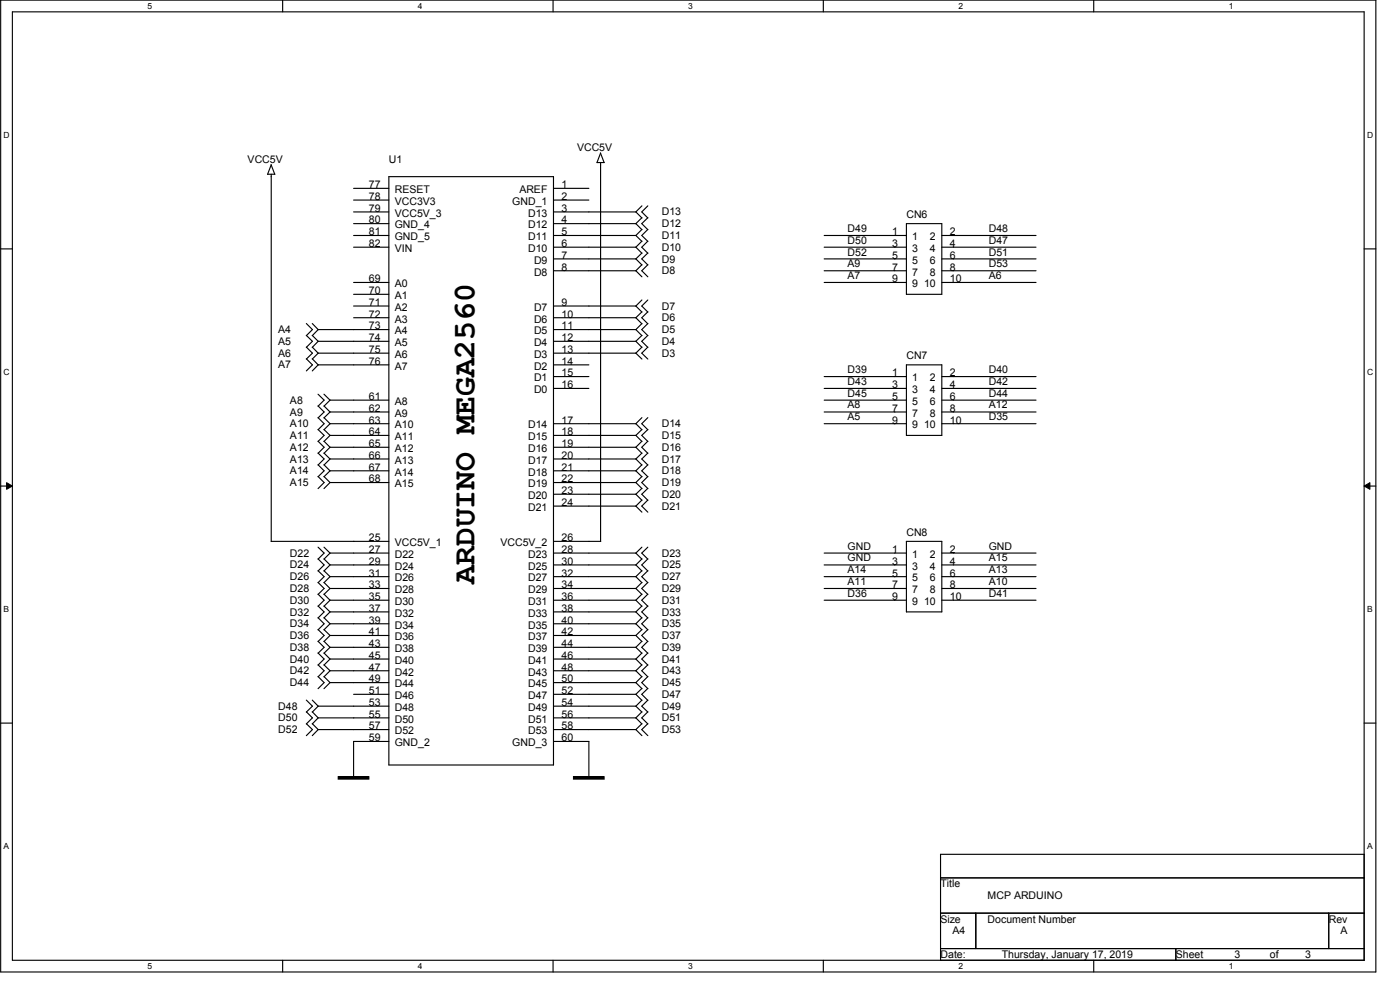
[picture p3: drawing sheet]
<svg xmlns="http://www.w3.org/2000/svg" width="420mm" height="297mm" viewBox="0 0 420 297" stroke-linecap="round" stroke-linejoin="round" font-family="sans-serif">
<path d="M.2 0h412.7v291.6h-412.7zM3.7 3.6h405.7v284.5h-405.7z" fill="none" stroke="#000" stroke-width=".34"/>
<g fill="#fff">
<path d="M44.3 .4h1.4v2.9h-1.4z"/>
<path d="M44.3 288.5h1.4v2.8h-1.4z"/>
</g>
<path d="M84.8 0v3.6M84.8 288.1v3.5" fill="none" stroke="#000" stroke-width=".34"/>
<g fill="#fff">
<path d="M125.4 .4h1.4v2.9h-1.4z"/>
<path d="M125.4 288.5h1.4v2.8h-1.4z"/>
</g>
<path d="M166 0v3.6M166 288.1v3.5" fill="none" stroke="#000" stroke-width=".34"/>
<g fill="#fff">
<path d="M206.5 .4h1.4v2.9h-1.4z"/>
<path d="M206.5 288.5h1.4v2.8h-1.4z"/>
</g>
<path d="M247.1 0v3.6M247.1 288.1v3.5" fill="none" stroke="#000" stroke-width=".34"/>
<g fill="#fff">
<path d="M287.6 .4h1.4v2.9h-1.4z"/>
<path d="M287.6 288.5h1.4v2.8h-1.4z"/>
</g>
<path d="M328.2 0v3.6M328.2 288.1v3.5" fill="none" stroke="#000" stroke-width=".34"/>
<g fill="#fff">
<path d="M368.8 .4h1.4v2.9h-1.4z"/>
<path d="M368.8 288.5h1.4v2.8h-1.4z"/>
<path d="M1.1 39.1h1.8v2.9h-1.8z"/>
<path d="M410.3 39.1h1.8v2.9h-1.8z"/>
<path d="M1.1 110.2h1.8v2.9h-1.8z"/>
<path d="M410.3 110.2h1.8v2.9h-1.8z"/>
</g>
<path d="M.2 74.7h3.5M409.4 74.7h3.5" fill="none" stroke="#000" stroke-width=".34"/>
<g fill="#fff">
<path d="M1.1 181.4h1.7v2.8h-1.7z"/>
<path d="M410.3 181.4h1.7v2.8h-1.7z"/>
</g>
<path d="M.2 145.8h3.5M409.4 145.8h3.5" fill="none" stroke="#000" stroke-width=".34"/>
<path d="M2 144.8l1.7 1-1.7 1zM409.4 145.8l1.7-1v2z" fill="#000"/>
<path d="M2 144.8l1.7 1-1.7 1zM409.4 145.8l1.7-1v2z" fill="none" stroke="#000" stroke-width=".3"/>
<g fill="#fff">
<path d="M1 252.5h1.8v2.9h-1.8z"/>
<path d="M410.2 252.5h1.8v2.9h-1.8z"/>
</g>
<g fill="none" stroke="#000" stroke-width=".34">
<path d="M80.3 52.3h2.2M81.4 49.4l1.1 2.9M81.4 52.3v110.2M81.4 49.4l-1.1 2.9M106.1 56.5h10.6M116.7 53h49.4v176.5h-49.4zM166.1 56.5h10.6M179.2 48.8h2.1M180.2 48.8v113.7M181.3 48.8l-1.1-2.9-1.1 2.9M106.1 67.1h10.6M106.1 70.7h10.6"/>
<path d="M106.1 74.2h10.6M106.1 60h10.6M106.1 63.6h10.6M166.1 67.1h24.8M166.1 70.7h24.8M166.1 74.2h24.8M166.1 77.7h24.8M166.1 60h10.6M166.1 63.6h24.8M192.6 79.4l-1.8 1.8 1.8 1.9M192.6 75.9l-1.8 1.8 1.8 1.8M192.6 72.3l-1.8 1.9 1.8 1.8"/>
<path d="M192.6 68.8l-1.8 1.9 1.8 1.7M192.6 65.3l-1.8 1.8 1.8 1.8M192.6 61.8l-1.8 1.8 1.8 1.8M194.4 75.9l-1.8 1.8 1.8 1.8M194.4 72.3l-1.8 1.9 1.8 1.8M194.4 68.8l-1.8 1.9 1.8 1.7M194.4 79.4l-1.8 1.8 1.8 1.9M194.4 65.3l-1.8 1.8 1.8 1.8M194.4 61.8l-1.8 1.8 1.8 1.8M247.3 70.7h24.7M247.3 74.2h24.7M247.3 77.7h24.7"/>
<path d="M272 67.1h10.6v21.2h-10.6zM282.6 70.7h28.3M282.6 74.2h28.3M282.6 77.7h28.3M91.9 97.1l1.9 1.8-1.9 1.8M93.7 97.1l1.8 1.8M95.5 98.9l-1.8 1.8M95.5 98.9h21.2M106.1 88.3h10.6M106.1 84.8h10.6M106.1 91.8h10.6M106.1 95.3h10.6"/>
<path d="M166.1 81.2h24.8M166.1 91.8h24.8M166.1 95.3h24.8M166.1 98.9h24.8M192.6 90l-1.8 1.8 1.8 1.8M192.6 97.1l-1.8 1.8 1.8 1.8M192.6 93.6l-1.8 1.7 1.8 1.9M194.4 97.1l-1.8 1.8 1.8 1.8M194.4 93.6l-1.8 1.7 1.8 1.9M194.4 90l-1.8 1.8 1.8 1.8M247.3 81.2h24.7M247.3 84.8h24.7"/>
<path d="M282.6 81.2h28.3M282.6 84.8h28.3M91.9 104.1l1.9 1.9-1.9 1.7M91.9 100.6l1.9 1.8-1.9 1.8M91.9 107.7l1.9 1.8-1.9 1.8M93.7 104.1l1.8 1.9M93.7 100.6l1.8 1.8M93.7 107.7l1.8 1.8M95.5 118.3l1.8 1.8-1.8 1.8M95.5 106l-1.8 1.7M95.5 102.4l-1.8 1.8M95.5 109.5l-1.8 1.8"/>
<path d="M95.5 109.5h21.2M95.5 102.4h21.2M95.5 106h21.2M97.2 118.3l1.8 1.8M166.1 109.5h10.6M166.1 113h10.6M166.1 116.5h10.6M166.1 102.4h24.8M166.1 106h24.8M192.6 100.6l-1.8 1.8 1.8 1.8M192.6 104.1l-1.8 1.9 1.8 1.7M194.4 100.6l-1.8 1.8 1.8 1.8"/>
<path d="M194.4 104.1l-1.8 1.9 1.8 1.7M247.3 113h24.7M247.3 116.5h24.7M272 109.5h10.6v21.1h-10.6zM282.6 113h28.3M282.6 116.5h28.3M95.5 121.8l1.8 1.8-1.8 1.8M95.5 125.3l1.8 1.8-1.8 1.8M95.5 128.9l1.8 1.7-1.8 1.9M95.5 132.4l1.8 1.8-1.8 1.8M95.5 135.9l1.8 1.8-1.8 1.8M95.5 139.4l1.8 1.9-1.8 1.7"/>
<path d="M97.2 121.8l1.8 1.8M97.2 125.3l1.8 1.8M97.2 128.9l1.8 1.7M97.2 132.4l1.8 1.8M97.2 135.9l1.8 1.8M97.2 139.4l1.8 1.9M99 120.1l-1.8 1.8M99 123.6l-1.8 1.8M99 127.1l-1.8 1.8M99 130.6l-1.8 1.9M99 134.2l-1.8 1.8M99 137.7l-1.8 1.8"/>
<path d="M99 130.6h17.7M99 120.1h17.7M99 123.6h17.7M99 127.1h17.7M99 134.2h17.7M99 137.7h17.7M166.1 130.6h24.8M166.1 127.1h24.8M166.1 134.2h24.8M166.1 137.7h24.8M192.6 125.3l-1.8 1.8 1.8 1.8M192.6 132.4l-1.8 1.8 1.8 1.8"/>
<path d="M192.6 128.9l-1.8 1.7 1.8 1.9M192.6 135.9l-1.8 1.8 1.8 1.8M192.6 139.4l-1.8 1.9 1.8 1.7M194.4 125.3l-1.8 1.8 1.8 1.8M194.4 132.4l-1.8 1.8 1.8 1.8M194.4 128.9l-1.8 1.7 1.8 1.9M194.4 135.9l-1.8 1.8 1.8 1.8M194.4 139.4l-1.8 1.9 1.8 1.7M247.3 120.1h24.7M247.3 123.6h24.7M247.3 127.1h24.7M282.6 120.1h28.3"/>
<path d="M282.6 123.6h28.3M282.6 127.1h28.3M95.5 143l1.8 1.8-1.8 1.8M97.2 143l1.8 1.8M99 141.3l-1.8 1.7M99 144.8l-1.8 1.8M99 141.3h17.7M99 144.8h17.7M166.1 141.3h24.8M166.1 144.8h24.8M166.1 148.3h24.8M166.1 151.8h24.8"/>
<path d="M192.6 146.5l-1.8 1.8 1.8 1.8M192.6 143l-1.8 1.8 1.8 1.8M192.6 150l-1.8 1.8 1.8 1.9M194.4 146.5l-1.8 1.8 1.8 1.8M194.4 143l-1.8 1.8 1.8 1.8M194.4 150l-1.8 1.8 1.8 1.9M81.4 162.4h35.3M95.5 178.3l1.8 1.8-1.8 1.8M95.5 171.2l1.8 1.8-1.8 1.8M95.5 174.8l1.8 1.8-1.8 1.8M95.5 167.7l1.8 1.8-1.8 1.8M95.5 164.2l1.8 1.7-1.8 1.9"/>
<path d="M97.2 178.3l1.8 1.8M97.2 171.2l1.8 1.8M97.2 174.8l1.8 1.8M97.2 167.7l1.8 1.8M97.2 164.2l1.8 1.7M99 173l-1.8 1.8M99 176.6l-1.8 1.8M99 169.5l-1.8 1.8M99 165.9l-1.8 1.9M99 165.9h17.7M99 169.5h17.7M99 173h17.7"/>
<path d="M99 176.6h17.7M166.1 162.4h14.2M166.1 165.9h24.8M166.1 169.5h24.8M166.1 173h24.8M166.1 176.6h24.8M192.6 178.3l-1.8 1.8 1.8 1.8M192.6 174.8l-1.8 1.8 1.8 1.8M192.6 171.2l-1.8 1.8 1.8 1.8M192.6 164.2l-1.8 1.7 1.8 1.9M192.6 167.7l-1.8 1.8 1.8 1.8M194.4 178.3l-1.8 1.8 1.8 1.8"/>
<path d="M194.4 174.8l-1.8 1.8 1.8 1.8M194.4 171.2l-1.8 1.8 1.8 1.8M194.4 164.2l-1.8 1.7 1.8 1.9M194.4 167.7l-1.8 1.8 1.8 1.8M247.3 165.9h24.7M247.3 169.5h24.7M247.3 173h24.7M247.3 176.6h24.7M272 162.4h10.6v21.2h-10.6zM282.6 165.9h28.3M282.6 169.5h28.3M282.6 173h28.3"/>
<path d="M282.6 176.6h28.3M95.5 192.4l1.8 1.8-1.8 1.8M95.5 188.9l1.8 1.8-1.8 1.8M95.5 181.8l1.8 1.8-1.8 1.8M95.5 185.3l1.8 1.9-1.8 1.8M95.5 195.9l1.8 1.8-1.8 1.9M95.5 199.5l1.8 1.8-1.8 1.8M97.2 192.4l1.8 1.8M97.2 188.9l1.8 1.8M97.2 181.8l1.8 1.8M97.2 185.3l1.8 1.9M97.2 195.9l1.8 1.8"/>
<path d="M97.2 199.5l1.8 1.8M99 180.1l-1.8 1.8M99 194.2l-1.8 1.8M99 197.7l-1.8 1.9M99 190.7l-1.8 1.8M99 183.6l-1.8 1.8M99 187.2l-1.8 1.8M99 187.2h17.7M99 194.2h17.7M99 197.7h17.7M99 183.6h17.7M99 180.1h17.7"/>
<path d="M99 190.7h17.7M166.1 187.2h24.8M166.1 194.2h24.8M166.1 197.7h24.8M166.1 183.6h24.8M166.1 180.1h24.8M166.1 190.7h24.8M192.6 188.9l-1.8 1.8 1.8 1.8M192.6 185.3l-1.8 1.9 1.8 1.8M192.6 181.8l-1.8 1.8 1.8 1.8M192.6 192.4l-1.8 1.8 1.8 1.8M192.6 195.9l-1.8 1.8 1.8 1.9"/>
<path d="M192.6 199.5l-1.8 1.8 1.8 1.8M194.4 188.9l-1.8 1.8 1.8 1.8M194.4 185.3l-1.8 1.9 1.8 1.8M194.4 181.8l-1.8 1.8 1.8 1.8M194.4 192.4l-1.8 1.8 1.8 1.8M194.4 195.9l-1.8 1.8 1.8 1.9M194.4 199.5l-1.8 1.8 1.8 1.8M247.3 180.1h24.7M282.6 180.1h28.3M.2 217h3.5M91.9 213.6l1.9 1.8-1.9 1.8M91.9 210.1l1.9 1.8-1.9 1.8"/>
<path d="M91.9 217.1l1.9 1.8-1.9 1.8M93.7 213.6l1.8 1.8M93.7 210.1l1.8 1.8M93.7 217.1l1.8 1.8M95.5 203l1.8 1.8-1.8 1.8M95.5 215.4l-1.8 1.8M95.5 211.9l-1.8 1.8M95.5 218.9l-1.8 1.8M95.5 211.9h21.2M95.5 218.9h21.2M95.5 215.4h21.2M97.2 203l1.8 1.8"/>
<path d="M99 201.3l-1.8 1.8M99 204.8l-1.8 1.8M99 204.8h17.7M99 201.3h17.7M106.1 208.3h10.6M166.1 204.8h24.8M166.1 211.9h24.8M166.1 218.9h24.8M166.1 201.3h24.8M166.1 208.3h24.8M166.1 215.4h24.8M192.6 206.5l-1.8 1.8 1.8 1.8"/>
<path d="M192.6 210.1l-1.8 1.8 1.8 1.8M192.6 213.6l-1.8 1.8 1.8 1.8M192.6 217.1l-1.8 1.8 1.8 1.8M192.6 203l-1.8 1.8 1.8 1.8M194.4 206.5l-1.8 1.8 1.8 1.8M194.4 210.1l-1.8 1.8 1.8 1.8M194.4 213.6l-1.8 1.8 1.8 1.8M194.4 217.1l-1.8 1.8 1.8 1.8M194.4 203l-1.8 1.8 1.8 1.8M409.4 217h3.5M101.5 233h9.2v.8h-9.2zM116.7 222.5h-10.6v10.6"/>
<path d="M166.1 222.5h10.6v10.6M172.1 233h9.2v.8h-9.2zM282.3 256.3h127.1v31.8h-127.1zM282.3 263.4h127.1M282.3 274h127.1M292.9 274v10.6M398.8 274v10.6M282.3 284.6h127.1M352.9 284.6v3.5"/>
</g>
<g fill="#000">
<path d="M101.5 233h9.2v.8h-9.2z" fill-rule="evenodd"/>
<path d="M172.1 233h9.2v.8h-9.2z" fill-rule="evenodd"/>
</g>
<text font-size="9.5" x="142.4" y="175.1" transform="rotate(-90 142.4 175.1)">ARDUINO MEGA2560</text>
<g font-size="3.2">
<text x="173.2" y="45.2">VCC5V</text>
<text x="74.3" y="48.8">VCC5V</text>
<text x="116.7" y="48.8">U1</text>
<text x="110.7" y="56.5">77</text>
<text x="110.7" y="60">78</text>
<text x="118.5" y="58">RESET</text>
<text x="155.9" y="58">AREF</text>
<text x="168.6" y="56.5">1</text>
<text x="168.6" y="60">2</text>
<text x="110.7" y="63.5">79</text>
<text x="118.5" y="61.5">VCC3V3</text>
<text x="118.5" y="65">VCC5V_3</text>
<text x="153.7" y="61.5">GND_1</text>
<text x="158.5" y="65">D13</text>
<text x="168.6" y="63.5">3</text>
<text x="198.6" y="64.6">D13</text>
<text x="272" y="65.4">CN6</text>
<text x="110.7" y="67.1">80</text>
<text x="110.7" y="70.6">81</text>
<text x="118.5" y="68.5">GND_4</text>
<text x="158.5" y="68.5">D12</text>
<text x="168.6" y="67.1">4</text>
<text x="168.6" y="70.6">5</text>
<text x="198.6" y="71.7">D11</text>
<text x="198.6" y="68.2">D12</text>
<text x="254.4" y="69.6">D49</text>
<text x="267.8" y="70.6">1</text>
<text x="285.1" y="70.6">2</text>
<text x="296.7" y="69.6">D48</text>
<text x="110.7" y="74.1">82</text>
<text x="118.5" y="72.1">GND_5</text>
<text x="118.5" y="75.6">VIN</text>
<text x="158.5" y="72.1">D11</text>
<text x="158.5" y="75.6">D10</text>
<text x="168.6" y="74.1">6</text>
<text x="168.6" y="77.6">7</text>
<text x="198.6" y="75.2">D10</text>
<text x="254.4" y="73.1">D50</text>
<text x="254.4" y="76.7">D52</text>
<text x="267.8" y="74.1">3</text>
<text x="267.8" y="77.6">5</text>
<text x="273.8" y="72.1">1</text>
<text x="273.8" y="75.6">3</text>
<text x="279.1" y="72.1">2</text>
<text x="279.1" y="75.6">4</text>
<text x="285.1" y="74.1">4</text>
<text x="285.1" y="77.6">6</text>
<text x="296.7" y="73.1">D47</text>
<text x="296.7" y="76.7">D51</text>
<text x="160.3" y="79.1">D9</text>
<text x="160.3" y="82.7">D8</text>
<text x="168.6" y="81.2">8</text>
<text x="198.6" y="78.8">D9</text>
<text x="198.6" y="82.3">D8</text>
<text x="254.4" y="80.2">A9</text>
<text x="254.4" y="83.7">A7</text>
<text x="267.8" y="81.2">7</text>
<text x="273.8" y="79.1">5</text>
<text x="273.8" y="82.7">7</text>
<text x="279.1" y="79.1">6</text>
<text x="279.1" y="82.7">8</text>
<text x="285.1" y="81.2">8</text>
<text x="296.7" y="80.2">D53</text>
<text x="296.7" y="83.7">A6</text>
<text x="110.7" y="84.7">69</text>
<text x="110.7" y="88.3">70</text>
<text x="118.5" y="86.2">A0</text>
<text x="118.5" y="89.7">A1</text>
<text x="267.8" y="84.7">9</text>
<text x="273.8" y="86.2">9 10</text>
<text x="285.1" y="84.7">10</text>
<text x="110.7" y="91.8">71</text>
<text x="110.7" y="95.3">72</text>
<text x="118.5" y="93.3">A2</text>
<text x="160.3" y="93.3">D7</text>
<text x="168.6" y="91.8">9</text>
<text x="168.6" y="95.3">10</text>
<text x="198.6" y="92.9">D7</text>
<text x="83.5" y="99.9">A4</text>
<text x="110.7" y="98.8">73</text>
<text x="118.5" y="96.8">A3</text>
<text x="118.5" y="100.3">A4</text>
<text x="160.3" y="96.8">D6</text>
<text x="160.3" y="100.3">D5</text>
<text x="168.6" y="98.8">11</text>
<text x="198.6" y="99.9">D5</text>
<text x="198.6" y="96.4">D6</text>
<text x="83.5" y="107">A6</text>
<text x="83.5" y="103.5">A5</text>
<text x="110.7" y="102.4">74</text>
<text x="110.7" y="105.9">75</text>
<text x="118.5" y="103.8">A5</text>
<text x="118.5" y="107.4">A6</text>
<text x="160.3" y="103.8">D4</text>
<text x="160.3" y="107.4">D3</text>
<text x="168.6" y="102.4">12</text>
<text x="168.6" y="105.9">13</text>
<text x="198.6" y="103.5">D4</text>
<text x="198.6" y="107">D3</text>
<text x="272" y="107.7">CN7</text>
<text x="83.5" y="110.5">A7</text>
<text x="110.7" y="109.4">76</text>
<text x="118.5" y="110.9">A7</text>
<text x="160.3" y="110.9">D2</text>
<text x="168.6" y="109.4">14</text>
<text x="168.6" y="112.9">15</text>
<text x="254.4" y="112">D39</text>
<text x="267.8" y="112.9">1</text>
<text x="285.1" y="112.9">2</text>
<text x="296.7" y="112">D40</text>
<text x="160.3" y="114.4">D1</text>
<text x="160.3" y="118">D0</text>
<text x="168.6" y="116.5">16</text>
<text x="254.4" y="115.5">D43</text>
<text x="254.4" y="119">D45</text>
<text x="267.8" y="116.5">3</text>
<text x="273.8" y="114.4">1</text>
<text x="273.8" y="118">3</text>
<text x="279.1" y="114.4">2</text>
<text x="279.1" y="118">4</text>
<text x="285.1" y="116.5">4</text>
<text x="296.7" y="119">D44</text>
<text x="296.7" y="115.5">D42</text>
<text x="87" y="121.2">A8</text>
<text x="87" y="124.7">A9</text>
<text x="110.7" y="120">61</text>
<text x="110.7" y="123.6">62</text>
<text x="118.5" y="121.5">A8</text>
<text x="118.5" y="125.1">A9</text>
<text x="254.4" y="122.6">A8</text>
<text x="267.8" y="120">5</text>
<text x="267.8" y="123.6">7</text>
<text x="273.8" y="121.5">5</text>
<text x="273.8" y="125.1">7</text>
<text x="279.1" y="121.5">6</text>
<text x="279.1" y="125.1">8</text>
<text x="285.1" y="120">6</text>
<text x="285.1" y="123.6">8</text>
<text x="296.7" y="122.6">A12</text>
<text x="87" y="128.2">A10</text>
<text x="87" y="131.7">A11</text>
<text x="110.7" y="127.1">63</text>
<text x="110.7" y="130.6">64</text>
<text x="118.5" y="128.6">A10</text>
<text x="158.5" y="128.6">D14</text>
<text x="168.6" y="127.1">17</text>
<text x="168.6" y="130.6">18</text>
<text x="198.6" y="128.2">D14</text>
<text x="198.6" y="131.7">D15</text>
<text x="254.4" y="126.1">A5</text>
<text x="267.8" y="127.1">9</text>
<text x="273.8" y="128.6">9 10</text>
<text x="285.1" y="127.1">10</text>
<text x="296.7" y="126.1">D35</text>
<text x="87" y="135.3">A12</text>
<text x="110.7" y="134.2">65</text>
<text x="110.7" y="137.7">66</text>
<text x="118.5" y="132.1">A11</text>
<text x="118.5" y="135.6">A12</text>
<text x="158.5" y="132.1">D15</text>
<text x="158.5" y="135.6">D16</text>
<text x="168.6" y="134.2">19</text>
<text x="168.6" y="137.7">20</text>
<text x="198.6" y="135.3">D16</text>
<text x="87" y="138.8">A13</text>
<text x="87" y="142.3">A14</text>
<text x="110.7" y="141.2">67</text>
<text x="118.5" y="139.2">A13</text>
<text x="118.5" y="142.7">A14</text>
<text x="158.5" y="139.1">D17</text>
<text x="158.5" y="142.7">D18</text>
<text x="168.6" y="141.2">21</text>
<text x="198.6" y="138.8">D17</text>
<text x="198.6" y="142.3">D18</text>
<text x="87" y="145.8">A15</text>
<text x="110.7" y="144.7">68</text>
<text x="118.5" y="146.2">A15</text>
<text x="158.5" y="146.2">D19</text>
<text x="158.5" y="149.7">D20</text>
<text x="168.6" y="144.7">22</text>
<text x="168.6" y="148.3">23</text>
<text x="198.6" y="149.4">D20</text>
<text x="198.6" y="145.8">D19</text>
<text x="158.5" y="153.3">D21</text>
<text x="168.6" y="151.8">24</text>
<text x="198.6" y="152.9">D21</text>
<text x="272" y="160.7">CN8</text>
<text x="87" y="167">D22</text>
<text x="110.7" y="162.4">25</text>
<text x="110.7" y="165.9">27</text>
<text x="118.5" y="163.9">VCC5V_1</text>
<text x="118.5" y="167.4">D22</text>
<text x="150.2" y="163.9">VCC5V_2</text>
<text x="158.5" y="167.4">D23</text>
<text x="168.6" y="162.4">26</text>
<text x="168.6" y="165.9">28</text>
<text x="198.6" y="167">D23</text>
<text x="254.4" y="164.9">GND</text>
<text x="267.8" y="165.9">1</text>
<text x="273.8" y="167.4">1</text>
<text x="279.1" y="167.4">2</text>
<text x="285.1" y="165.9">2</text>
<text x="296.7" y="164.9">GND</text>
<text x="87" y="170.6">D24</text>
<text x="110.7" y="169.5">29</text>
<text x="110.7" y="173">31</text>
<text x="118.5" y="170.9">D24</text>
<text x="158.5" y="170.9">D25</text>
<text x="168.6" y="169.5">30</text>
<text x="168.6" y="173">32</text>
<text x="198.6" y="170.6">D25</text>
<text x="254.4" y="172">A14</text>
<text x="254.4" y="168.4">GND</text>
<text x="267.8" y="169.5">3</text>
<text x="267.8" y="173">5</text>
<text x="273.8" y="170.9">3</text>
<text x="279.1" y="170.9">4</text>
<text x="285.1" y="169.5">4</text>
<text x="285.1" y="173">6</text>
<text x="296.7" y="168.4">A15</text>
<text x="296.7" y="172">A13</text>
<text x="87" y="174.1">D26</text>
<text x="87" y="177.6">D28</text>
<text x="110.7" y="176.5">33</text>
<text x="118.5" y="174.5">D26</text>
<text x="118.5" y="178">D28</text>
<text x="158.5" y="174.5">D27</text>
<text x="158.5" y="178">D29</text>
<text x="168.6" y="176.5">34</text>
<text x="198.6" y="177.6">D29</text>
<text x="198.6" y="174.1">D27</text>
<text x="254.4" y="175.5">A11</text>
<text x="254.4" y="179">D36</text>
<text x="267.8" y="176.5">7</text>
<text x="273.8" y="174.5">5</text>
<text x="273.8" y="178">7</text>
<text x="279.1" y="174.5">6</text>
<text x="279.1" y="178">8</text>
<text x="285.1" y="176.5">8</text>
<text x="296.7" y="175.5">A10</text>
<text x="296.7" y="179">D41</text>
<text x="87" y="181.1">D30</text>
<text x="87" y="184.7">D32</text>
<text x="110.7" y="183.6">37</text>
<text x="110.7" y="180">35</text>
<text x="118.5" y="185">D32</text>
<text x="118.5" y="181.5">D30</text>
<text x="158.5" y="181.5">D31</text>
<text x="158.5" y="185">D33</text>
<text x="168.6" y="180">36</text>
<text x="168.6" y="183.6">38</text>
<text x="198.6" y="181.1">D31</text>
<text x="198.6" y="184.7">D33</text>
<text x="267.8" y="180">9</text>
<text x="273.8" y="181.5">9 10</text>
<text x="285.1" y="180">10</text>
<text x="87" y="191.8">D36</text>
<text x="87" y="188.2">D34</text>
<text x="110.7" y="187.1">39</text>
<text x="110.7" y="190.6">41</text>
<text x="118.5" y="188.6">D34</text>
<text x="158.5" y="188.6">D35</text>
<text x="168.6" y="187.1">40</text>
<text x="168.6" y="190.6">42</text>
<text x="198.6" y="191.8">D37</text>
<text x="198.6" y="188.2">D35</text>
<text x="87" y="195.3">D38</text>
<text x="110.7" y="194.2">43</text>
<text x="110.7" y="197.7">45</text>
<text x="118.5" y="192.1">D36</text>
<text x="118.5" y="195.7">D38</text>
<text x="158.5" y="192.1">D37</text>
<text x="158.5" y="195.7">D39</text>
<text x="168.6" y="194.2">44</text>
<text x="168.6" y="197.7">46</text>
<text x="198.6" y="195.3">D39</text>
<text x="87" y="198.8">D40</text>
<text x="87" y="202.4">D42</text>
<text x="110.7" y="201.2">47</text>
<text x="118.5" y="202.7">D42</text>
<text x="118.5" y="199.2">D40</text>
<text x="158.5" y="199.2">D41</text>
<text x="158.5" y="202.7">D43</text>
<text x="168.6" y="201.2">48</text>
<text x="198.6" y="198.8">D41</text>
<text x="198.6" y="202.4">D43</text>
<text x="87" y="205.9">D44</text>
<text x="110.7" y="204.8">49</text>
<text x="110.7" y="208.3">51</text>
<text x="118.5" y="209.8">D46</text>
<text x="118.5" y="206.2">D44</text>
<text x="158.5" y="206.2">D45</text>
<text x="158.5" y="209.8">D47</text>
<text x="168.6" y="204.8">50</text>
<text x="168.6" y="208.3">52</text>
<text x="198.6" y="209.4">D47</text>
<text x="198.6" y="205.9">D45</text>
<text x="83.5" y="212.9">D48</text>
<text x="110.7" y="211.8">53</text>
<text x="110.7" y="215.3">55</text>
<text x="118.5" y="213.3">D48</text>
<text x="158.5" y="213.3">D49</text>
<text x="168.6" y="211.8">54</text>
<text x="168.6" y="215.3">56</text>
<text x="198.6" y="212.9">D49</text>
<text x="83.5" y="216.5">D50</text>
<text x="83.5" y="220">D52</text>
<text x="110.7" y="218.9">57</text>
<text x="118.5" y="216.8">D50</text>
<text x="118.5" y="220.3">D52</text>
<text x="158.5" y="216.8">D51</text>
<text x="158.5" y="220.3">D53</text>
<text x="168.6" y="218.9">58</text>
<text x="198.6" y="216.5">D51</text>
<text x="198.6" y="220">D53</text>
<text x="110.7" y="222.4">59</text>
<text x="118.5" y="223.9">GND_2</text>
<text x="153.7" y="223.9">GND_3</text>
<text x="168.6" y="222.4">60</text>
<text x="282.3" y="266.2">Title</text>
<text x="296.4" y="269.8">MCP ARDUINO</text>
<text x="282.3" y="276.8">Size</text>
<text x="285.8" y="280.4">A4</text>
<text x="296.4" y="276.8">Document Number</text>
<text x="398.8" y="276.8">Rev</text>
<text x="402.3" y="280.4">A</text>
<text x="282.3" y="287.4">Date:</text>
<text x="300.6" y="287.4">Thursday, January 17, 2019</text>
<text x="352.9" y="287.4">Sheet</text>
<text x="370.5" y="287.4">3</text>
<text x="381.1" y="287.4">of</text>
<text x="391.7" y="287.4">3</text>
</g>
<g font-size="2.5">
<text x="44.3" y="2.7">5</text>
<text x="125.4" y="2.7">4</text>
<text x="206.5" y="2.7">3</text>
<text x="287.6" y="2.7">2</text>
<text x="368.8" y="2.7">1</text>
<text x="1.1" y="41.4">D</text>
<text x="410.3" y="41.4">D</text>
<text x="1.1" y="112.5">C</text>
<text x="410.3" y="112.5">C</text>
<text x="1.1" y="183.7">B</text>
<text x="410.3" y="183.7">B</text>
<text x="1.1" y="254.8">A</text>
<text x="410.3" y="254.8">A</text>
<text x="44.3" y="290.8">5</text>
<text x="125.4" y="290.8">4</text>
<text x="206.5" y="290.8">3</text>
<text x="287.6" y="290.8">2</text>
<text x="368.8" y="290.8">1</text>
</g>
</svg>
